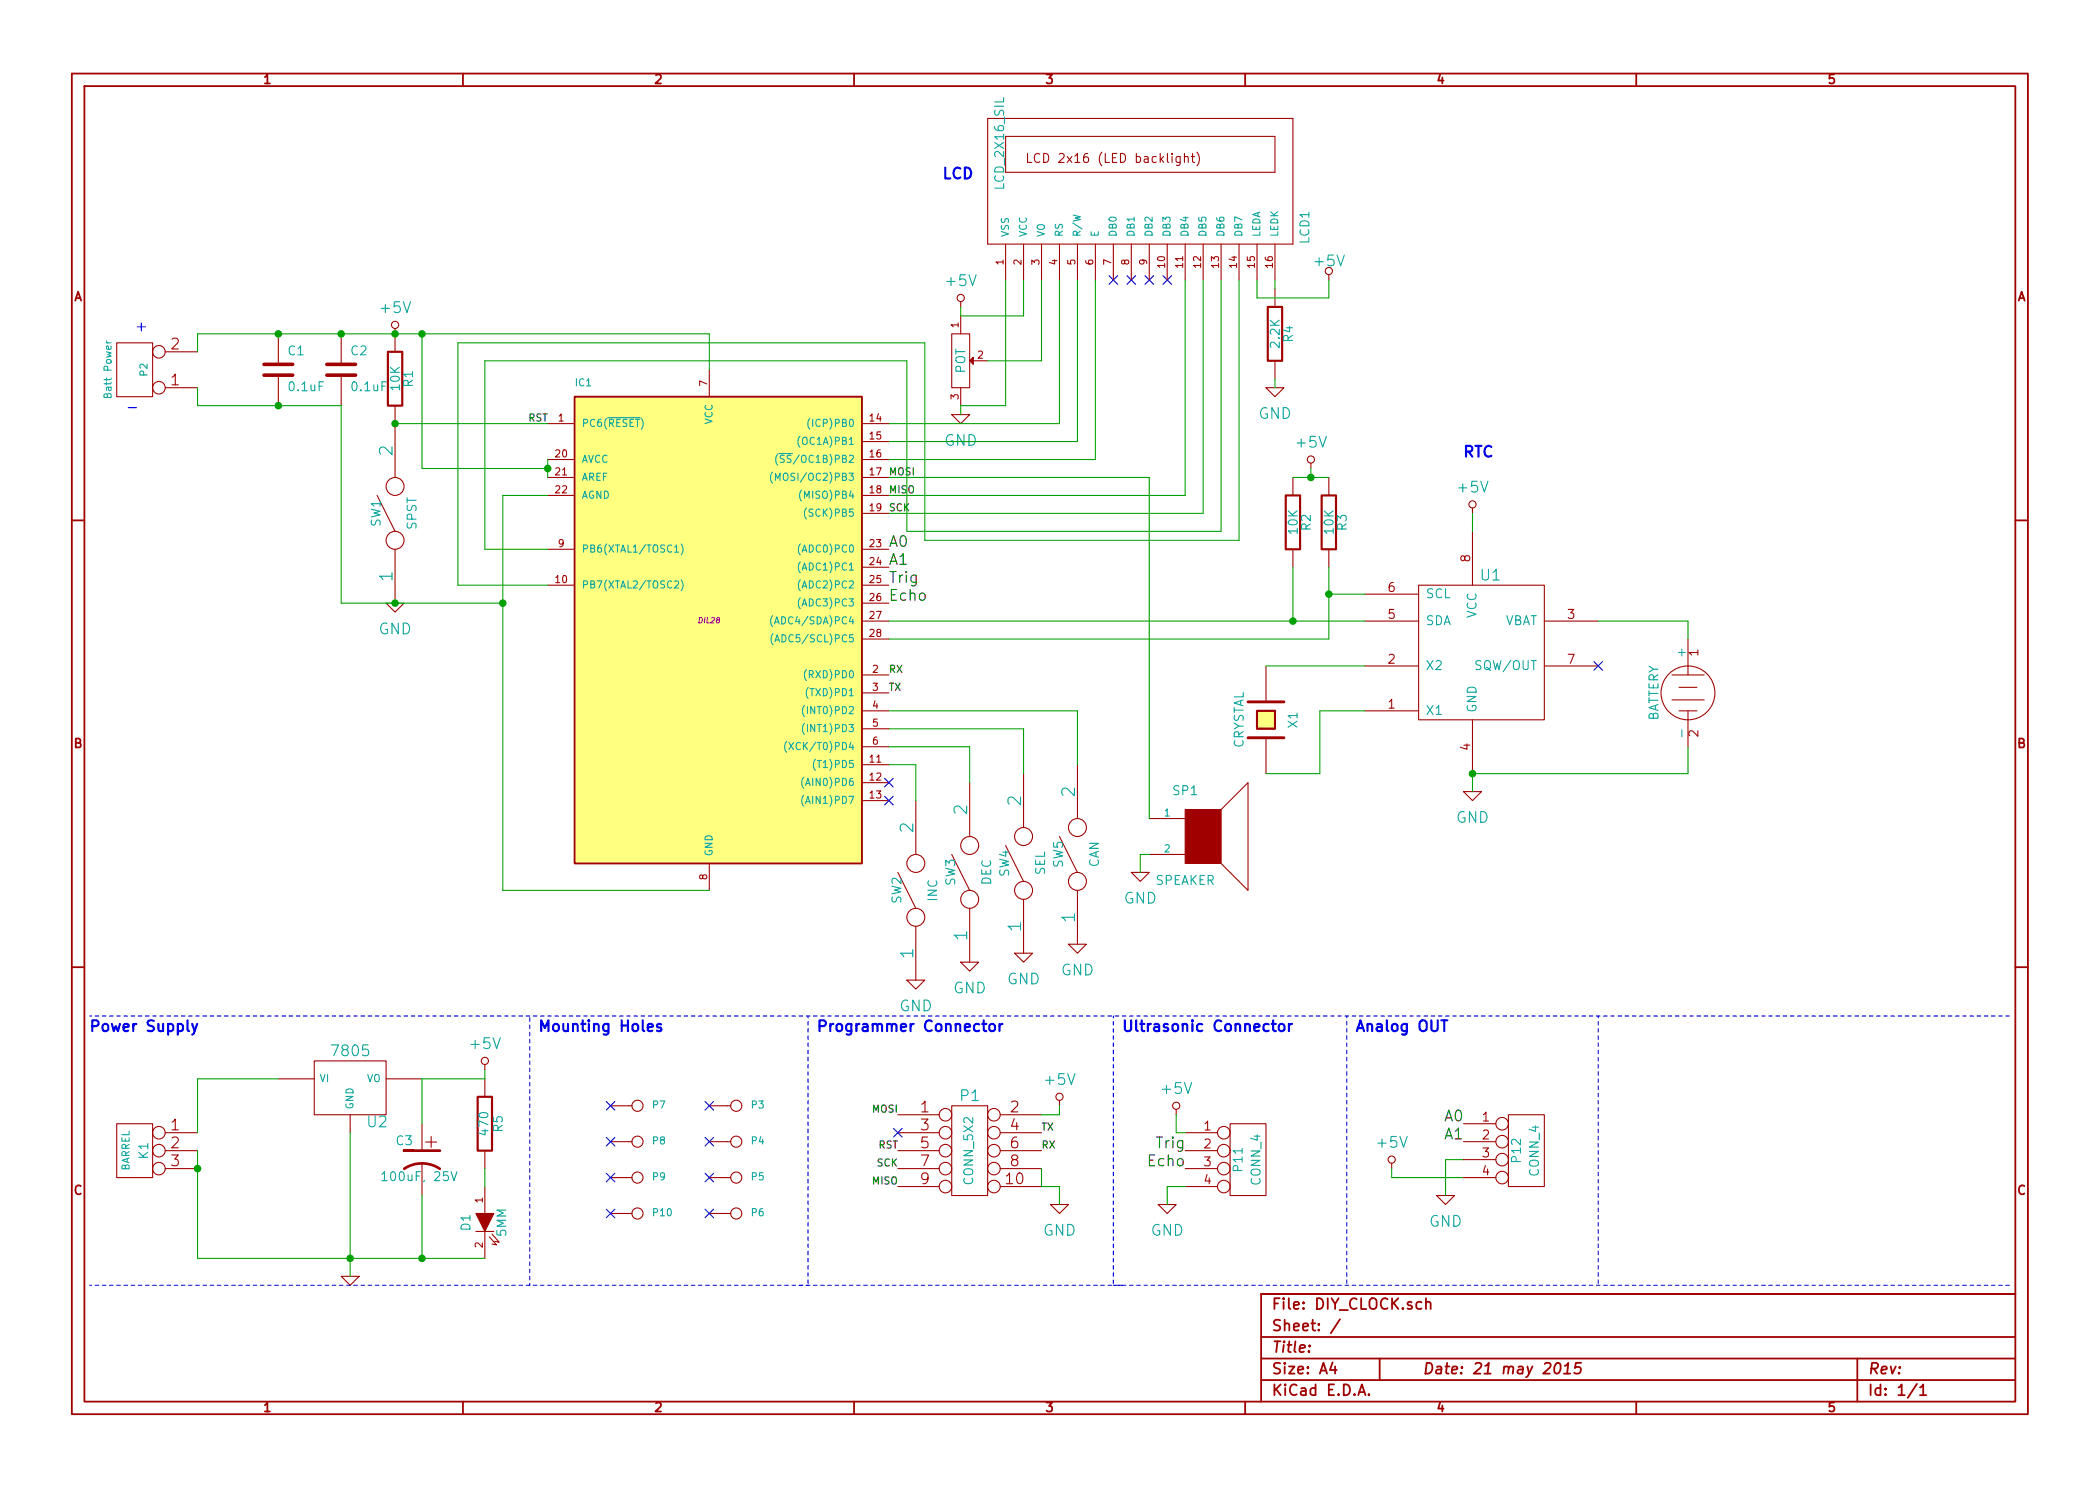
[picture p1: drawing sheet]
<svg xmlns="http://www.w3.org/2000/svg" width="297mm" height="210mm" viewBox="0 0 297 210" stroke-linecap="round" stroke-linejoin="round" font-family="sans-serif">
<g fill="none" stroke="#a00000" stroke-width=".25">
<path d="M10.2 10.4h276.6v189.7h-276.6zM11.9 12.2h273.2v186.1h-273.2zM65.5 10.4v1.8M120.8 10.4v1.8M176.1 10.4v1.8M231.4 10.4v1.8M81.3 56.1h40.6v66.1h-40.6zM10.2 73.6h1.7M285.1 73.6h1.7M10.2 136.8h1.7M285.1 136.8h1.7M65.5 198.3v1.8"/>
<path d="M120.8 198.3v1.8M176.1 198.3v1.8M178.4 189.2h106.7M178.4 195.3h106.7M178.4 192.2h106.7M185.2 190.4h.1l-.1 .1v-.1v.1M188.5 192.8l-.4 1h1M188.8 193.3v1.1M189.5 186.7l-1.3 1.9M192.1 197.4l.5-1.5 .5 1.5M192.3 197h.7M193.6 197.3h.1l-.1 .1-.1-.1h.1v.1"/>
<path d="M195.1 192.2v3.1M201.1 184.3a.48 .48 0 0 0-.7 0l-.1 .6a.48 .48 0 0 0 .8 .2M201.7 184.3a.38 .38 0 0 1 .7 .1v.8M201.7 183.7v1.5M220.1 193a.35 .35 0 0 1 .4-.2 .35 .35 0 0 1 .2 .3 .87 .87 0 0 1-.6 1.3l-.1-.1a1.14 1.14 0 0 1 .1-1.3zM221.2 194.4h.9M221.3 193.3l.5-.5-.1 1.6M223.6 192.8h-.7l-.1 .8 .2-.2 .5 .1 .1 .2-.1 .5a.62 .62 0 0 1-.8 0M231.4 198.3v1.8M262.7 192.2v6.1M271.1 195.8l-1.3 2M271.6 196.3l.4-.4v1.5"/>
<path d="M271.6 197.4h.9M285.1 183.1h-106.7v15.2"/>
</g>
<g fill="#ffff80" stroke="#ffff80" stroke-width=".25">
<path d="M81.3 56.1h40.6v66.1h-40.6z"/>
<path d="M177.8 100.6h2.5v2.5h-2.5z"/>
</g>
<g fill="none" stroke="#a00000" stroke-width=".15">
<path d="M139.7 16.8h43.2v17.7h-43.2zM142.2 19.3h38.1v5.1h-38.1zM142.2 34.5v5.1M144.8 34.5v5.1M145.3 21.7v1.3h.6M147.3 34.5v5.1M149.9 34.5v5.1M152.4 34.5v5.1M154.9 34.5v5.1M157.5 34.5v5.1M160 34.5v5.1M162.6 34.5v5.1"/>
<path d="M165.1 34.5v5.1M167.5 22.3l.1-.1a.31 .31 0 0 1 .5 .1v.7M167.6 34.5v5.1M168.5 22.1h.5M168.7 21.7v1.1v.1l.3 .1M169.3 21.5a1.47 1.47 0 0 1 0 2M170.2 34.5v5.1M172.7 34.5v5.1M175.3 34.5v5.1M177.8 34.5v5.1M180.3 34.5v5.1M188 38.9v.7"/>
<path d="M16.5 48.5h5.1v7.6h-5.1zM23.4 54.9h4.5M23.4 49.8h4.5M39.4 47.2v4.4M39.4 53.1v4.3M48.3 47.2v4.4M48.3 53.1v4.3M55.9 46.5v3.3M55.9 57.4v10.2M77.5 59.9h3.8M100.3 52.3v3.8M121.9 59.9h3.8"/>
<path d="M134.6 47.2h2.6v7.7h-2.6zM134.6 58.7h2.6l-1.3 1.2zM135.9 42.7v.7M135.9 44.7v2.5M135.9 54.9v2.5M137.7 51h2M179.1 54.9h2.5l-1.3 1.2zM180.3 40.9v2.5M180.3 51v2.6M53.3 70.1l2.6 5.1M55.9 77.7v7.6M77.5 77.7h3.8"/>
<path d="M77.5 65h3.8M77.5 67.6h3.8M77.5 70.1h3.8M121.9 77.7h3.8M121.9 65h3.8M121.9 67.6h3.8M121.9 70.1h3.8M121.9 62.5h3.8M121.9 72.6h3.8M182.9 67.6v2.5M182.9 77.7v2.6M185.4 65.5v.8"/>
<path d="M188 67.6v2.5M188 77.7v2.6M208.3 71.9v.7M208.3 75.2v7.6M54.6 85.3h2.5l-1.2 1.3zM77.5 82.8h3.8M121.9 95.5h3.8M121.9 98h3.8M121.9 82.8h3.8M121.9 80.3h3.8M121.9 85.3h3.8M121.9 87.9h3.8"/>
<path d="M121.9 90.4h3.8M179.1 94.2v5.1M193 87.9h7.7M193 94.2h7.7M193 84.1h7.7M200.7 82.8h17.7v19h-17.7zM218.4 87.9h7.7M218.4 94.2h7.7M236.5 95.5h4.5M236.5 99h4.5M237.5 97.3h2.5M238.8 90.4v5.1"/>
<path d="M121.9 100.6h3.8M121.9 103.1h3.8M121.9 105.7h3.8M121.9 108.2h3.8M121.9 110.7h3.8M121.9 113.3h3.8M129.5 113.3v7.6M137.2 110.7v7.7M142.2 119.6l2.6 5.1M144.8 109.5v7.6M149.9 118.4l2.5 5M152.4 108.2v7.6"/>
<path d="M162.6 115.8h5M172.7 114.5l3.8-3.8v15.3l-3.8-3.8M179.1 104.4v5.1M193 100.6h7.7M207 112h2.5l-1.2 1.3zM208.3 101.8v7.7M237.5 100.6h2.5M238.8 100.6v5.1M100.3 122.2v3.8M127 123.4l2.5 5.1M128.3 138.7h2.5l-1.3 1.2zM129.5 131.1v7.6"/>
<path d="M134.6 120.9l2.6 5.1M135.9 136.1h2.5l-1.2 1.3zM137.2 128.5v7.6M143.5 134.9h2.5l-1.2 1.2zM144.8 127.2v7.7M151.1 133.6h2.6l-1.3 1.3zM152.4 126v7.6M160 123.4h2.6l-1.3 1.3zM162.6 120.9h5M16.5 159h5.1v7.6h-5.1zM39.4 152.6h5M44.4 150.1h10.2v7.6h-10.2z"/>
<path d="M49.5 157.7v2.6M54.6 152.6h5.1M59.7 159v3.8M68.6 150.6v.8M68.6 152.6v2.6M86.4 156.5h3M100.3 156.5h3.1M127 157.7h5.8M134.6 156.5h5.1v12.7h-5.1zM141.5 157.7h5.8M149.9 155.7v.8M166.4 157v.7"/>
<path d="M174 159h5.1v10.2h-5.1zM207 159h4.6M213.4 157.7h5v10.2h-5zM23.4 160.3h4.5M23.4 162.8h4.5M23.4 165.3h4.5M59.7 164.6v4.6M67.3 174.2h2.5M68.6 162.8v2.5M68.6 167.9v3.8M68.6 174.2v3.8M69.2 175l1 1.1-.6-.1"/>
<path d="M69.6 174.6l1 1.2-.6-.2M86.4 161.5h3M86.4 166.6h3M86.4 171.7h3M100.3 161.5h3.1M100.3 166.6h3.1M100.3 171.7h3.1M127 160.3h5.8M127 162.8h5.8M127 165.3h5.8M127 167.9h5.8M141.5 160.3h5.8"/>
<path d="M141.5 162.8h5.8M141.5 165.3h5.8M141.5 167.9h5.8M148.6 170.4h2.5l-1.2 1.3zM163.8 170.4h2.6l-1.3 1.3zM167.6 160.3h4.6M167.6 162.8h4.6M167.6 165.3h4.6M167.6 167.9h4.6M196.8 164.6v.7M203.2 169.2h2.5l-1.2 1.2zM207 161.5h4.6"/>
<path d="M207 166.6h4.6M207 164.1h4.6M48.3 180.6h2.5l-1.3 1.3z"/>
<circle cx="188" cy="38.3" r=".51"/>
<circle cx="22.5" cy="49.8" r=".89"/>
<circle cx="22.5" cy="54.9" r=".89"/>
<circle cx="55.9" cy="46" r=".51"/>
<circle cx="135.9" cy="42.2" r=".51"/>
<circle cx="55.9" cy="68.8" r="1.27"/>
<circle cx="55.9" cy="76.4" r="1.27"/>
<circle cx="185.4" cy="65" r=".51"/>
<circle cx="208.3" cy="71.4" r=".51"/>
<circle cx="238.8" cy="98" r="3.8"/>
<circle cx="137.2" cy="119.6" r="1.27"/>
<circle cx="144.8" cy="118.4" r="1.27"/>
<circle cx="152.4" cy="117.1" r="1.27"/>
<circle cx="129.5" cy="122.2" r="1.27"/>
<circle cx="129.5" cy="129.8" r="1.27"/>
<circle cx="137.2" cy="127.2" r="1.27"/>
<circle cx="144.8" cy="126" r="1.27"/>
<circle cx="152.4" cy="124.7" r="1.27"/>
<circle cx="68.6" cy="150.1" r=".51"/>
<circle cx="90.2" cy="156.5" r=".79"/>
<circle cx="104.1" cy="156.5" r=".79"/>
<circle cx="133.7" cy="157.7" r=".89"/>
<circle cx="140.6" cy="157.7" r=".89"/>
<circle cx="149.9" cy="155.2" r=".51"/>
<circle cx="166.4" cy="156.5" r=".51"/>
<circle cx="212.5" cy="159" r=".89"/>
<circle cx="22.5" cy="165.3" r=".89"/>
<circle cx="22.5" cy="160.3" r=".89"/>
<circle cx="22.5" cy="162.8" r=".89"/>
<circle cx="90.2" cy="171.7" r=".79"/>
<circle cx="90.2" cy="161.5" r=".79"/>
<circle cx="90.2" cy="166.6" r=".79"/>
<circle cx="104.1" cy="166.6" r=".79"/>
<circle cx="104.1" cy="161.5" r=".79"/>
<circle cx="104.1" cy="171.7" r=".79"/>
<circle cx="133.7" cy="165.3" r=".89"/>
<circle cx="133.7" cy="160.3" r=".89"/>
<circle cx="133.7" cy="162.8" r=".89"/>
<circle cx="133.7" cy="167.9" r=".89"/>
<circle cx="140.6" cy="162.8" r=".89"/>
<circle cx="140.6" cy="160.3" r=".89"/>
<circle cx="140.6" cy="165.3" r=".89"/>
<circle cx="140.6" cy="167.9" r=".89"/>
<circle cx="173.1" cy="165.3" r=".89"/>
<circle cx="173.1" cy="167.9" r=".89"/>
<circle cx="173.1" cy="162.8" r=".89"/>
<circle cx="173.1" cy="160.3" r=".89"/>
<circle cx="196.9" cy="164.1" r=".51"/>
<circle cx="212.5" cy="161.5" r=".89"/>
<circle cx="212.5" cy="166.6" r=".89"/>
<circle cx="212.5" cy="164.1" r=".89"/>
</g>
<g fill="none" stroke="#00a0a0" stroke-width=".15">
<path d="M15.1 48.2v.2l.1 .1M15.1 48.5h.6M86 59.1h4.6M114.6 59.2a1.2 1.2 0 0 0 0 1.5M95.4 78.1h.6M96.3 77a1.2 1.2 0 0 1 0 1.5M109.3 66.8a1.2 1.2 0 0 0 0 1.5M109.7 68v-1.1l.3 .8 .3-.8v1.1M110 64.3a1.2 1.2 0 0 0 0 1.5M110.2 64.2h1.9M110.9 64.5l-.4-.1-.1 .2v.2l.5 .2v.3l-.2 .1h-.3M113.2 61.7a1.2 1.2 0 0 0 0 1.6"/>
<path d="M113.2 77a1.2 1.2 0 0 0 0 1.5M113.2 79.5a1.2 1.2 0 0 0 0 1.5M113.4 69.3a1.2 1.2 0 0 0 0 1.6M114.1 71.9a1.2 1.2 0 0 0 0 1.5M95.4 82.3l.4-.1 .2 .1v.2l-.6 .7h.6M96.3 82a1.2 1.2 0 0 1 0 1.6M109.3 87.1a1.2 1.2 0 0 0 0 1.6M109.3 89.7a1.2 1.2 0 0 0 0 1.5M109.6 88.3l.3-1 .3 1M109.6 90.8l.3-1 .4 1M109.7 90.5h.5M113.2 82a1.2 1.2 0 0 0 0 1.6"/>
<path d="M113.2 84.6a1.2 1.2 0 0 0 0 1.5M113.8 99.8a1.2 1.2 0 0 0 0 1.6M114.1 94.7a1.2 1.2 0 0 0 0 1.6M111.3 104.9a1.2 1.2 0 0 0 0 1.5M111.6 105l.6 1.1M112.2 105l-.6 1.1M113.7 110a1.2 1.2 0 0 0 0 1.5M113.7 112.5a1.2 1.2 0 0 0 0 1.6M113.8 102.4a1.2 1.2 0 0 0 0 1.5M115.3 107.4a1.2 1.2 0 0 0 0 1.6M54 166.2l.4-.4v1.3M54 167.1h.7"/>
<path d="M63.8 165.8l.4 1.3 .4-1.3"/>
</g>
<g fill="#a00000" stroke="#a00000" stroke-width=".15">
<path d="M137.2 51l.5-.5v1.1z"/>
<path d="M167.6 114.5h5.1v7.7h-5.1z"/>
<path d="M67.3 171.7h2.5l-1.2 2.5z"/>
</g>
<path d="M54.9 49.8h2v7.6h-2zM179.3 43.4h2.1v7.6h-2.1zM181.9 70.1h2v7.6h-2zM186.9 70.1h2.1v7.6h-2.1zM177.8 100.6h2.5v2.5h-2.5zM67.6 155.2h2v7.6h-2z" fill="none" stroke="#a00000" stroke-width=".3"/>
<path d="M37.3 53.1h4.1M37.3 51.6h4.1M46.2 53.1h4.1M46.2 51.6h4.1" fill="none" stroke="#a00000" stroke-width=".51"/>
<path d="M176.5 99.3h5.1M176.5 104.4h5.1" fill="none" stroke="#a00000" stroke-width=".41"/>
<g fill="none" stroke="#0000c0" stroke-width=".15">
<path d="M156.9 39l1.2 1.2M158.1 39l-1.2 1.2M159.4 39l1.2 1.2M160.6 39l-1.2 1.2M162 39l1.2 1.2M163.2 39l-1.2 1.2M164.5 39l1.2 1.2M165.7 39l-1.2 1.2M225.5 93.6l1.2 1.2M226.7 93.6l-1.2 1.2M125.1 112.7l1.2 1.2M125.1 110.1l1.2 1.2"/>
<path d="M126.3 112.7l-1.2 1.2M126.3 110.1l-1.2 1.2M85.8 155.8l1.2 1.3M87 155.8l-1.2 1.3M99.7 155.8l1.2 1.3M100.9 155.8l-1.2 1.3M126.4 159.7l1.2 1.2M127.6 159.7l-1.2 1.2M85.8 160.9l1.2 1.2M85.8 166l1.2 1.2M85.8 171.1l1.2 1.2M87 160.9l-1.2 1.2"/>
<path d="M87 166l-1.2 1.2M87 171.1l-1.2 1.2M99.7 160.9l1.2 1.2M99.7 166l1.2 1.2M99.7 171.1l1.2 1.2M100.9 160.9l-1.2 1.2M100.9 166l-1.2 1.2M100.9 171.1l-1.2 1.2"/>
</g>
<g fill="none" stroke="#00a000" stroke-width=".15">
<path d="M142.2 39.6v17.8h-6.3v1.3M144.8 39.6v5.1h-8.9v-1.3M147.3 39.6v11.4h-7.6M149.9 39.6v20.3h-24.2M152.4 39.6v22.9h-26.7M154.9 39.6v25.4h-29.2M167.6 39.6v30.5h-41.9M170.2 39.6v33h-44.5M172.7 39.6v35.6h-44.4v-24.2h-59.7v26.7h8.9M175.3 39.6v36.8h-44.5v-27.9h-66v34.3h12.7M177.8 39.6v2.6h10.2v-2.6M180.3 39.6v1.3"/>
<path d="M27.9 49.8v-2.6h72.4v5.1M27.9 54.9v2.5h20.4v27.9h22.8M55.9 59.9h21.6M59.7 47.2v19.1h17.8M180.3 53.6v1.3M77.5 70.1h-6.4v55.9h29.2M77.5 65v2.6M125.7 67.6h36.9v48.2M182.9 67.6h5.1M185.4 66.3v1.3M208.3 72.6v2.6M125.7 87.9h67.3"/>
<path d="M179.1 94.2h13.9M182.9 80.3v7.6M188 80.3v10.1h-62.3M188 84.1h5M226.1 87.9h12.7v2.5M125.7 100.6h26.7v7.6M125.7 103.1h19.1v6.4M125.7 105.7h11.5v5M125.7 108.2h3.8v5.1M193 100.6h-6.3v8.9h-7.6M238.8 105.7v3.8h-30.5v2.5M162.6 120.9h-1.3v2.5"/>
<path d="M39.4 152.6h-11.5v7.7M68.6 151.4v1.2h-8.9v6.4M149.9 156.5v1.2h-2.6M166.4 157.7v2.6h1.2M27.9 162.8v15.2h40.7M49.5 160.3v20.3M59.7 169.2v8.8M68.6 165.3v2.6M147.3 165.3v2.6h2.6v2.5M167.6 167.9h-2.5v2.5M196.8 165.3v1.3h10.2M207 164.1h-2.5v5.1"/>
</g>
<g fill="#00a000" stroke="#00a000" stroke-width=".25">
<circle cx="185.4" cy="67.6" r=".41"/>
<circle cx="77.5" cy="66.3" r=".41"/>
<circle cx="39.4" cy="47.2" r=".41"/>
<circle cx="39.4" cy="57.4" r=".41"/>
<circle cx="55.9" cy="47.2" r=".41"/>
<circle cx="48.3" cy="47.2" r=".41"/>
<circle cx="55.9" cy="59.9" r=".41"/>
<circle cx="55.9" cy="85.3" r=".41"/>
<circle cx="71.1" cy="85.3" r=".41"/>
<circle cx="59.7" cy="47.2" r=".41"/>
<circle cx="188" cy="84.1" r=".41"/>
<circle cx="182.9" cy="87.9" r=".41"/>
<circle cx="208.3" cy="109.5" r=".41"/>
<circle cx="27.9" cy="165.3" r=".41"/>
<circle cx="49.5" cy="178" r=".41"/>
<circle cx="59.7" cy="178" r=".41"/>
</g>
<path d="M18.1 57.7h1.2" fill="none" stroke="#00f" stroke-width=".15"/>
<path d="M57.2 165.4a4.5 4.5 0 0 1 5 0M58.4 162.8h-1.3h5.1" fill="none" stroke="#a00000" stroke-width=".38"/>
<path d="M12.7 143.8h271.8M114.3 143.8v38.1M157.5 143.8v38.1M190.5 143.8v38.1M226.1 143.8v38.1M12.7 181.9h271.8M74.9 181.9v-38.1M114.3 181.9h-1.3M157.5 181.9h1.2" fill="none" stroke="#00f" stroke-width=".15" stroke-dasharray=".5" stroke-dashoffset=".3"/>
<path d="M27.2 144.9l.3 1M27.9 144.9l-.5 1.4-.2 .1M93.5 145l-.4-.1-.2 .2 .1 .2 .5 .2 .1 .1-.1 .2-.1 .1-.5-.1M140 145a.42 .42 0 0 1 .4-.1 .42 .42 0 0 1 .3 .3v.4a.43 .43 0 0 1-.4 .3 .43 .43 0 0 1-.4-.3zM141.4 144.9v1M141.8 144.9l-.3 .1-.1 .2M180.9 145a.42 .42 0 0 1 .5-.1 .42 .42 0 0 1 .3 .3v.4a.43 .43 0 0 1-.4 .3 .43 .43 0 0 1-.4-.3zM182.3 144.9v1M182.8 144.9l-.3 .1-.2 .2" fill="none" stroke="#00f" stroke-width=".3"/>
<text font-size="2.8" fill="#a00000" x="60.1" y="162.6">+</text>
<g font-size="2.5" fill="#00a0a0">
<text x="55.6" y="64.4" transform="rotate(-90 55.6 64.4)">2</text>
<text x="55.6" y="82.2" transform="rotate(-90 55.6 82.2)">1</text>
<text x="144.5" y="114" transform="rotate(-90 144.5 114)">2</text>
<text x="152.1" y="112.7" transform="rotate(-90 152.1 112.7)">2</text>
<text x="129.3" y="117.8" transform="rotate(-90 129.3 117.8)">2</text>
<text x="136.9" y="115.2" transform="rotate(-90 136.9 115.2)">2</text>
<text x="144.5" y="131.7" transform="rotate(-90 144.5 131.7)">1</text>
<text x="152.1" y="130.5" transform="rotate(-90 152.1 130.5)">1</text>
<text x="129.3" y="135.6" transform="rotate(-90 129.3 135.6)">1</text>
<text x="136.9" y="133" transform="rotate(-90 136.9 133)">1</text>
</g>
<g font-size="2.1" fill="#00f">
<text x="133.3" y="25.4">LCD</text>
<text x="19" y="47">+</text>
<text x="207" y="64.8">RTC</text>
<text x="12.7" y="146">Power Supply</text>
<text x="76.2" y="146">Mounting Holes</text>
<text x="115.6" y="146">Programmer Connector</text>
<text x="158.7" y="146">Ultrasonic Connector</text>
<text x="191.8" y="146">Analog OUT</text>
</g>
<g font-size="2.1" fill="#00a0a0">
<text x="134" y="40.6">+5V</text>
<text x="186.1" y="37.8">+5V</text>
<text x="54" y="44.4">+5V</text>
<text x="178" y="59.4">GND</text>
<text x="133.5" y="63.2">GND</text>
<text x="183.5" y="63.4">+5V</text>
<text x="206.4" y="69.8">+5V</text>
<text x="209.5" y="82.2">U1</text>
<text x="53.5" y="89.8">GND</text>
<text x="205.9" y="116.5">GND</text>
<text x="158.9" y="127.9">GND</text>
<text x="127.2" y="143.2">GND</text>
<text x="134.8" y="140.6">GND</text>
<text x="142.4" y="139.4">GND</text>
<text x="150" y="138.1">GND</text>
<text x="47.2" y="149.5">7805</text>
<text x="66.7" y="148.5">+5V</text>
<text x="135.9" y="155.9">P1</text>
<text x="148" y="153.6">+5V</text>
<text x="164.5" y="154.9">+5V</text>
<text x="52" y="159.6">U2</text>
<text x="194.9" y="162.5">+5V</text>
<text x="202.1" y="173.7">GND</text>
<text x="147.5" y="174.9">GND</text>
<text x="162.7" y="174.9">GND</text>
</g>
<g font-size="2.1" fill="#a00000">
<text x="24.2" y="49.5">2</text>
<text x="24.2" y="54.6">1</text>
<text x="24.2" y="160">1</text>
<text x="130.2" y="157.5">1</text>
<text x="130.2" y="160">3</text>
<text x="142.9" y="157.5">2</text>
<text x="142.9" y="160">4</text>
<text x="24.2" y="162.6">2</text>
<text x="24.2" y="165.1">3</text>
<text x="130.2" y="162.6">5</text>
<text x="130.2" y="165.1">7</text>
<text x="130.2" y="167.6">9</text>
<text x="142.3" y="167.6">10</text>
<text x="142.9" y="162.6">6</text>
<text x="142.9" y="165.1">8</text>
<text x="179.9" y="185.4">File: DIY_CLOCK.sch</text>
<text x="179.9" y="191.5">Title:</text>
<text x="179.9" y="188.4">Sheet: /</text>
<text x="179.9" y="197.6">KiCad E.D.A.</text>
<text x="179.9" y="194.5">Size: A4</text>
<text x="201.2" y="194.5">Date: 21 may 2015</text>
<text x="264.2" y="194.5">Rev:</text>
<text x="264.2" y="197.6">Id: 1/1</text>
</g>
<g font-size="2.1">
<text x="125.7" y="77.5">A0</text>
<text x="125.7" y="80">A1</text>
<text x="125.7" y="82.5">Trig</text>
<text x="125.7" y="85.1">Echo</text>
<text x="204.3" y="158.7">A0</text>
<text x="204.3" y="161.3">A1</text>
<text x="162.5" y="165.1">Echo</text>
<text x="163.6" y="162.6">Trig</text>
</g>
<g font-size="1.8" fill="#a00000">
<text x="37.3" y="11.9">1</text>
<text x="92.7" y="11.9">2</text>
<text x="148" y="11.9">3</text>
<text x="203.3" y="11.9">4</text>
<text x="258.6" y="11.9">5</text>
<text x="146.7" y="23.1">LCD 2x16 (LED backlight)</text>
<text x="10.4" y="42.7">A</text>
<text x="285.3" y="42.7">A</text>
<text x="196.4" y="83.8">6</text>
<text x="208" y="79.5" transform="rotate(-90 208 79.5)">8</text>
<text x="196.4" y="87.6">5</text>
<text x="221.8" y="87.6">3</text>
<text x="196.4" y="94">2</text>
<text x="221.8" y="94">7</text>
<text x="240.3" y="92.8" transform="rotate(-90 240.3 92.8)">1</text>
<text x="196.4" y="100.3">1</text>
<text x="10.4" y="105.9">B</text>
<text x="208" y="106.1" transform="rotate(-90 208 106.1)">4</text>
<text x="240.3" y="104.2" transform="rotate(-90 240.3 104.2)">2</text>
<text x="285.3" y="105.9">B</text>
<text x="170.3" y="160">1</text>
<text x="209.7" y="158.7">1</text>
<text x="209.7" y="161.3">2</text>
<text x="170.3" y="162.6">2</text>
<text x="170.3" y="165.1">3</text>
<text x="170.3" y="167.6">4</text>
<text x="209.7" y="163.8">3</text>
<text x="209.7" y="166.4">4</text>
<text x="10.4" y="169.1">C</text>
<text x="285.3" y="169.1">C</text>
<text x="37.3" y="199.8">1</text>
<text x="92.7" y="199.8">2</text>
<text x="148" y="199.8">3</text>
<text x="203.3" y="199.8">4</text>
<text x="258.6" y="199.8">5</text>
</g>
<g font-size="1.8" fill="#00a0a0">
<text x="142.1" y="26.6" transform="rotate(-90 142.1 26.6)">LCD_2X16_SIL</text>
<text x="185.3" y="34.5" transform="rotate(-90 185.3 34.5)">LCD1</text>
<text x="40.8" y="50.3">C1</text>
<text x="49.7" y="50.3">C2</text>
<text x="136.6" y="52.9" transform="rotate(-90 136.6 52.9)">POT</text>
<text x="181.1" y="49.1" transform="rotate(-90 181.1 49.1)">2.2K</text>
<text x="182.9" y="48.4" transform="rotate(-90 182.9 48.4)">R4</text>
<text x="41" y="55.4">0.1uF</text>
<text x="49.9" y="55.4">0.1uF</text>
<text x="56.6" y="55.2" transform="rotate(-90 56.6 55.2)">10K</text>
<text x="58.5" y="54.7" transform="rotate(-90 58.5 54.7)">R1</text>
<text x="53.9" y="74.5" transform="rotate(-90 53.9 74.5)">SW1</text>
<text x="59" y="74.9" transform="rotate(-90 59 74.9)">SPST</text>
<text x="183.6" y="75.5" transform="rotate(-90 183.6 75.5)">10K</text>
<text x="185.5" y="75" transform="rotate(-90 185.5 75)">R2</text>
<text x="188.7" y="75.5" transform="rotate(-90 188.7 75.5)">10K</text>
<text x="190.6" y="75" transform="rotate(-90 190.6 75)">R3</text>
<text x="201.7" y="88.5">SDA</text>
<text x="201.7" y="84.7">SCL</text>
<text x="208.9" y="87.5" transform="rotate(-90 208.9 87.5)">VCC</text>
<text x="212.6" y="88.5">VBAT</text>
<text x="201.7" y="94.9">X2</text>
<text x="209" y="94.9">SQW/OUT</text>
<text x="238.5" y="92.8" transform="rotate(-90 238.5 92.8)">+</text>
<text x="201.7" y="101.2">X1</text>
<text x="208.9" y="100.8" transform="rotate(-90 208.9 100.8)">GND</text>
<text x="176" y="106" transform="rotate(-90 176 106)">CRYSTAL</text>
<text x="183.6" y="102.9" transform="rotate(-90 183.6 102.9)">X1</text>
<text x="234.6" y="102.2" transform="rotate(-90 234.6 102.2)">BATTERY</text>
<text x="238.5" y="104" transform="rotate(-90 238.5 104)">-</text>
<text x="166" y="112.6">SP1</text>
<text x="135.2" y="125.3" transform="rotate(-90 135.2 125.3)">SW3</text>
<text x="140.3" y="125.3" transform="rotate(-90 140.3 125.3)">DEC</text>
<text x="142.8" y="124" transform="rotate(-90 142.8 124)">SW4</text>
<text x="147.9" y="123.8" transform="rotate(-90 147.9 123.8)">SEL</text>
<text x="150.4" y="122.8" transform="rotate(-90 150.4 122.8)">SW5</text>
<text x="155.5" y="122.8" transform="rotate(-90 155.5 122.8)">CAN</text>
<text x="163.4" y="125.3">SPEAKER</text>
<text x="127.6" y="127.9" transform="rotate(-90 127.6 127.9)">SW2</text>
<text x="132.6" y="127.5" transform="rotate(-90 132.6 127.5)">INC</text>
<text x="69.1" y="160.5" transform="rotate(-90 69.1 160.5)">470</text>
<text x="71.2" y="160.1" transform="rotate(-90 71.2 160.1)">R5</text>
<text x="21" y="163.9" transform="rotate(-90 21 163.9)">K1</text>
<text x="54.6" y="167.2">100uF, 25V</text>
<text x="56.1" y="162.1">C3</text>
<text x="137.7" y="167.5" transform="rotate(-90 137.7 167.5)">CONN_5X2</text>
<text x="175.8" y="165.7" transform="rotate(-90 175.8 165.7)">P11</text>
<text x="178.4" y="167.7" transform="rotate(-90 178.4 167.7)">CONN_4</text>
<text x="215.2" y="164.4" transform="rotate(-90 215.2 164.4)">P12</text>
<text x="217.7" y="166.4" transform="rotate(-90 217.7 166.4)">CONN_4</text>
<text x="66.6" y="174.1" transform="rotate(-90 66.6 174.1)">D1</text>
<text x="71.7" y="174.9" transform="rotate(-90 71.7 174.9)">5MM</text>
</g>
<g font-size="1.4" fill="#00a0a0">
<text x="142.7" y="33.5" transform="rotate(-90 142.7 33.5)">VSS</text>
<text x="145.3" y="33.5" transform="rotate(-90 145.3 33.5)">VCC</text>
<text x="147.8" y="33.5" transform="rotate(-90 147.8 33.5)">VO</text>
<text x="150.4" y="33.5" transform="rotate(-90 150.4 33.5)">RS</text>
<text x="152.9" y="33.5" transform="rotate(-90 152.9 33.5)">R/W</text>
<text x="155.4" y="33.5" transform="rotate(-90 155.4 33.5)">E</text>
<text x="158" y="33.5" transform="rotate(-90 158 33.5)">DB0</text>
<text x="160.5" y="33.5" transform="rotate(-90 160.5 33.5)">DB1</text>
<text x="163.1" y="33.5" transform="rotate(-90 163.1 33.5)">DB2</text>
<text x="165.6" y="33.5" transform="rotate(-90 165.6 33.5)">DB3</text>
<text x="168.1" y="33.5" transform="rotate(-90 168.1 33.5)">DB4</text>
<text x="170.7" y="33.5" transform="rotate(-90 170.7 33.5)">DB5</text>
<text x="173.2" y="33.5" transform="rotate(-90 173.2 33.5)">DB6</text>
<text x="175.8" y="33.5" transform="rotate(-90 175.8 33.5)">DB7</text>
<text x="178.3" y="33.5" transform="rotate(-90 178.3 33.5)">LEDA</text>
<text x="180.8" y="33.5" transform="rotate(-90 180.8 33.5)">LEDK</text>
<text x="20.9" y="53.2" transform="rotate(-90 20.9 53.2)">P2</text>
<text x="15.8" y="56" transform="rotate(-90 15.8 56)">Batt Power</text>
<text x="81.4" y="54.7">IC1</text>
<text x="82.3" y="60.4">PC6(RESET)</text>
<text x="82.3" y="65.5">AVCC</text>
<text x="100.8" y="60.1" transform="rotate(-90 100.8 60.1)">VCC</text>
<text x="111" y="65.5">(SS/OC1B)PB2</text>
<text x="113.3" y="63">(OC1A)PB1</text>
<text x="114.9" y="60.4">(ICP)PB0</text>
<text x="82.3" y="68.1">AREF</text>
<text x="82.3" y="70.6">AGND</text>
<text x="110.3" y="68.1">(MOSI/OC2)PB3</text>
<text x="113.6" y="70.6">(MISO)PB4</text>
<text x="114.2" y="73.1">(SCK)PB5</text>
<text x="82.3" y="78.2">PB6(XTAL1/TOSC1)</text>
<text x="82.3" y="83.3">PB7(XTAL2/TOSC2)</text>
<text x="113.4" y="78.2">(ADC0)PC0</text>
<text x="113.4" y="80.8">(ADC1)PC1</text>
<text x="113.4" y="83.3">(ADC2)PC2</text>
<text x="110" y="88.4">(ADC4/SDA)PC4</text>
<text x="113.4" y="85.8">(ADC3)PC3</text>
<text x="110.1" y="90.9">(ADC5/SCL)PC5</text>
<text x="114.1" y="101.1">(INT0)PD2</text>
<text x="114.2" y="96">(RXD)PD0</text>
<text x="114.4" y="98.5">(TXD)PD1</text>
<text x="112.2" y="106.2">(XCK/T0)PD4</text>
<text x="114.1" y="103.6">(INT1)PD3</text>
<text x="114" y="111.2">(AIN0)PD6</text>
<text x="114" y="113.8">(AIN1)PD7</text>
<text x="115.6" y="108.7">(T1)PD5</text>
<text x="164.7" y="115.6">1</text>
<text x="100.8" y="121.2" transform="rotate(-90 100.8 121.2)">GND</text>
<text x="164.7" y="120.6">2</text>
<text x="45.2" y="153.2">VI</text>
<text x="51.8" y="153.2">VO</text>
<text x="50" y="157" transform="rotate(-90 50 157)">GND</text>
<text x="92.3" y="156.9">P7</text>
<text x="92.3" y="162">P8</text>
<text x="106.3" y="156.9">P3</text>
<text x="106.3" y="162">P4</text>
<text x="18.4" y="165.8" transform="rotate(-90 18.4 165.8)">BARREL</text>
<text x="92.3" y="167.1">P9</text>
<text x="106.3" y="167.1">P5</text>
<text x="92.4" y="172.1">P10</text>
<text x="106.3" y="172.1">P6</text>
</g>
<g font-size="1.4" fill="#a00000">
<text x="142" y="37.5" transform="rotate(-90 142 37.5)">1</text>
<text x="144.5" y="37.5" transform="rotate(-90 144.5 37.5)">2</text>
<text x="147.1" y="37.5" transform="rotate(-90 147.1 37.5)">3</text>
<text x="149.6" y="37.5" transform="rotate(-90 149.6 37.5)">4</text>
<text x="152.1" y="37.5" transform="rotate(-90 152.1 37.5)">5</text>
<text x="154.7" y="37.5" transform="rotate(-90 154.7 37.5)">6</text>
<text x="157.2" y="37.5" transform="rotate(-90 157.2 37.5)">7</text>
<text x="159.8" y="37.5" transform="rotate(-90 159.8 37.5)">8</text>
<text x="162.3" y="37.5" transform="rotate(-90 162.3 37.5)">9</text>
<text x="164.8" y="37.9" transform="rotate(-90 164.8 37.9)">10</text>
<text x="167.4" y="37.9" transform="rotate(-90 167.4 37.9)">11</text>
<text x="169.9" y="37.9" transform="rotate(-90 169.9 37.9)">12</text>
<text x="172.5" y="37.9" transform="rotate(-90 172.5 37.9)">13</text>
<text x="175" y="37.9" transform="rotate(-90 175 37.9)">14</text>
<text x="177.5" y="37.9" transform="rotate(-90 177.5 37.9)">15</text>
<text x="180.1" y="37.9" transform="rotate(-90 180.1 37.9)">16</text>
<text x="135.6" y="46.3" transform="rotate(-90 135.6 46.3)">1</text>
<text x="138.3" y="50.8">2</text>
<text x="79" y="59.7">1</text>
<text x="100.1" y="54.6" transform="rotate(-90 100.1 54.6)">7</text>
<text x="123" y="59.7">14</text>
<text x="135.6" y="56.5" transform="rotate(-90 135.6 56.5)">3</text>
<text x="78.6" y="64.8">20</text>
<text x="123" y="62.2">15</text>
<text x="123" y="64.8">16</text>
<text x="78.6" y="67.3">21</text>
<text x="78.6" y="69.8">22</text>
<text x="123" y="67.3">17</text>
<text x="123" y="69.8">18</text>
<text x="79" y="77.5">9</text>
<text x="123" y="77.5">23</text>
<text x="123" y="72.4">19</text>
<text x="78.6" y="82.5">10</text>
<text x="123" y="80">24</text>
<text x="123" y="82.5">25</text>
<text x="123" y="85.1">26</text>
<text x="123" y="87.6">27</text>
<text x="123" y="90.2">28</text>
<text x="123.4" y="95.2">2</text>
<text x="123.4" y="97.8">3</text>
<text x="123.4" y="100.3">4</text>
<text x="123" y="107.9">11</text>
<text x="123.4" y="102.9">5</text>
<text x="123.4" y="105.4">6</text>
<text x="123" y="110.5">12</text>
<text x="123" y="113">13</text>
<text x="100.1" y="124.5" transform="rotate(-90 100.1 124.5)">8</text>
<text x="68.3" y="170.2" transform="rotate(-90 68.3 170.2)">1</text>
<text x="68.3" y="176.5" transform="rotate(-90 68.3 176.5)">2</text>
</g>
<g font-size="1.4">
<text x="74.7" y="59.7">RST</text>
<text x="125.7" y="67.3">MOSI</text>
<text x="125.7" y="69.8">MISO</text>
<text x="125.7" y="72.4">SCK</text>
<text x="125.7" y="95.2">RX</text>
<text x="125.7" y="97.8">TX</text>
<text x="123.4" y="157.5">MOSI</text>
<text x="147.3" y="160">TX</text>
<text x="123.4" y="167.6">MISO</text>
<text x="124" y="165.1">SCK</text>
<text x="124.2" y="162.6">RST</text>
<text x="147.3" y="162.6">RX</text>
</g>
<text font-size="1.1" fill="#a000a0" x="98.9" y="88.2">DIL28</text>
</svg>
